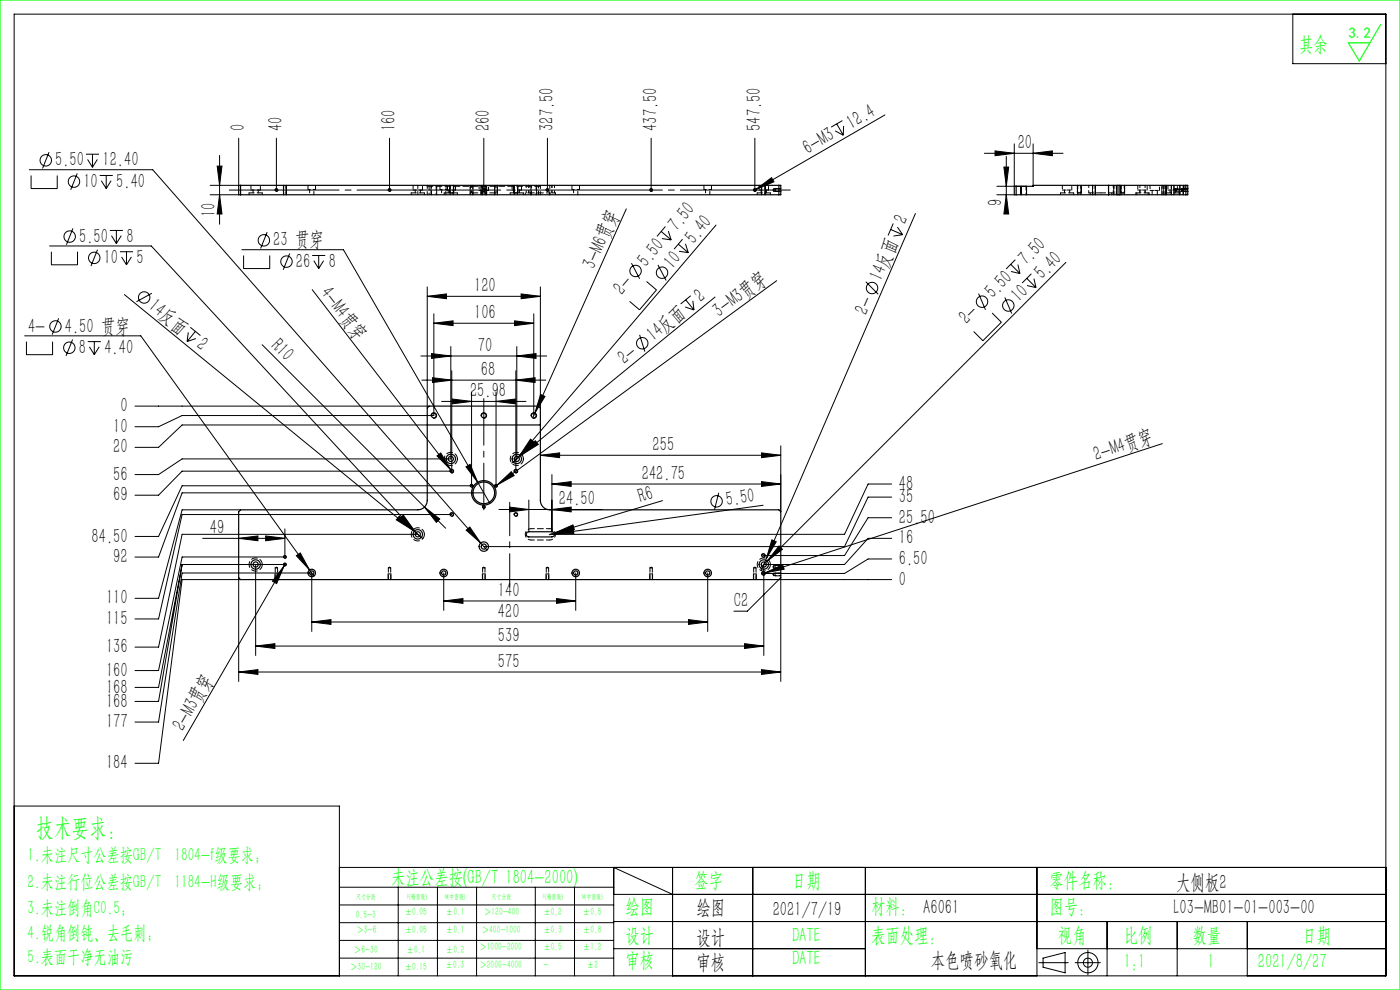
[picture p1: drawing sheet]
<svg xmlns="http://www.w3.org/2000/svg" width="297mm" height="210mm" viewBox="0 0 297 210" stroke-linecap="round" stroke-linejoin="round" font-family="sans-serif">
<g fill="none" stroke="#000" stroke-width=".21">
<path d="M3 3h291v204h-291zM274.3 3v10.5h19.7M6.2 36h26.2l69.6 79.2M6.6 37.2v2.8h5.5v-2.8M10.4 32.3l-1.4 3.4M16.4 36.8l-1.4 3.5M18.2 32.7h2.8M18.6 33.8l1 1.7M19.6 32.7v2.8M20.7 33.8l-1.1 1.7M21.1 37.2h2.8M21.5 38.3l1 1.7"/>
<path d="M22.5 37.2v2.8M23.6 38.3l-1.1 1.7M46.1 35.2h1l-.5 4.1zM46.6 33v14.6M50.6 29.3v10h-6M58.6 29.3v11M60.1 39.3v2M60.7 39.3v2M82.6 29.3v11M91.4 39.5v1.8M92.6 39.5v1.8M95.4 39.3v1.6"/>
<path d="M96.2 39.3v1.6M99.7 39.3v2M100.3 39.3v2M102 39.5v1.8M102.3 39.3v2M102.6 29.3v11M102.9 39.3v2M103.2 39.5v1.8M104.9 39.3v2M105.5 39.3v2M109 39.3v1.6M109.8 39.3v1.6"/>
<path d="M112.6 39.5v1.8M113.8 39.5v1.8M116.1 29.3v11M138.1 29.3v11M160.1 29.3v11M161.5 39.3v2M162.3 39.3v2M177.2 27.8l1.7 .9M177.5 26.3l1.4 2.4M178.7 25.6l-2.4 1.4M179 26.7l-.1 2M187.7 24.4l-27.3 15.8"/>
<path d="M208.8 32.5h16.7M211.1 32l4.1 .5-4.1 .5zM211.5 39.5h6.2M213 35.4h1l-.5 4.1zM213.5 33.2v12.1M215.2 30.5v9M216.6 39.5v1.8M217.8 39.5v1.8M219.2 32.5l4.1-.5v1zM219.2 30.5v8.8M228.6 39.3v1.6M229.4 39.3v1.6"/>
<path d="M231.8 39.3v2M232.4 39.3v2M236.3 39.3v2M236.9 39.3v2M237.8 39.3v1.6M238.6 39.3v1.6M246.5 39.3v2M246.9 39.3v2M247.3 39.3v2M247.5 39.3v2M248.5 39.3v2M249.1 39.3v2"/>
<path d="M250.3 39.3v2M251.1 39.3v2M10.5 52.2h21.6l57.2 61.9M10.9 53.4v2.8h5.5v-2.8M15.5 48.5l-1.4 3.4M20.7 53l-1.4 3.4M23.3 48.9h2.8M23.6 50l1.1 1.7M24.7 48.9v2.8M25.4 53.4h2.8M25.7 50l-1 1.7M25.8 54.5l1 1.7"/>
<path d="M26.8 53.4v2.8M27.9 54.5l-1.1 1.7M44.6 41.3h6M46.6 41.3l.5 4.1h-1zM51.3 53h21.6l31 53.8M51.7 54.2v2.8h5.5v-2.8M56.7 49.2l-1.4 3.5M58.3 40.4a.3 .3 0 0 1 .3-.4 .3 .3 0 0 1 .3 .3 .3 .3 0 0 1-.3 .3M61.5 53.8l-1.4 3.4M66.2 54.2h2.8M66.6 55.3l1 1.7M67.6 54.2v2.8"/>
<path d="M68.6 55.3l-1 1.7M82.3 40.4a.3 .3 0 0 1 .3-.4 .3 .3 0 0 1 .3 .3 .3 .3 0 0 1-.3 .3M102.3 40.4a.3 .3 0 0 1 .3-.4 .3 .3 0 0 1 .3 .3 .3 .3 0 0 1-.3 .3M115.8 40.4a.3 .3 0 0 1 .3-.4 .3 .3 0 0 1 .3 .3 .3 .3 0 0 1-.3 .3M132.9 44.3l-19.9 44.4M134 55.8l1.7 3.3M137.2 59.7l2.1 1.8-3.6 4.2-2.1-1.8M137.8 40.4a.3 .3 0 0 1 .3-.4 .3 .3 0 0 1 .3 .3 .3 .3 0 0 1-.3 .3M139.6 56.2l1.7 3.3M140.3 49.1l2.1 1.8M140.4 50.6l2 .3M141.2 48l-1.8 2.1"/>
<path d="M141.8 49l.6 1.9M143.9 51.8l2.1 1.8M144.1 53.3l1.9 .3M144.8 50.7l-1.8 2.2M145.4 51.7l.6 1.9M151.9 47.7l-42.9 50.4M159.8 40.4a.3 .3 0 0 1 .3-.4 .3 .3 0 0 1 .3 .3 .3 .3 0 0 1-.3 .3M160.4 40.2l3.3-2.5 .5 .9zM160.4 40.2l-.5 .3M164.4 40h1.2M164.4 40.6h1.2M164.8 59.5l-59.3 43.4"/>
<path d="M183.7 59.8l2.6 2.6M188.9 48.7l2.6 1.1M189.5 47.4l-1.1 2.6M190.4 48.2l1.1 1.6M191.5 49.8l-1.9 .3M194.2 45.3l-31.6 73.2M211.5 41.3h3.7M213.5 41.3l.5 4.1h-1zM214.4 56.1l2 1.9M214.5 57.6l1.9 .4M215.4 55.1l-2 1.9M215.9 56.1l.5 1.9"/>
<path d="M217.8 59l2 2M218.8 58.1l-2 1.9M219.3 59.1l.5 1.9M226.1 55.7l-64.8 64.8M249 40.4a.3 .3 0 0 1 .2-.4 .3 .3 0 0 1 .4 .3 .3 .3 0 0 1-.4 .3M250.6 40.4a.3 .3 0 0 1 .2-.4 .3 .3 0 0 1 .4 .3 .3 .3 0 0 1-.4 .3M250.8 40h1.2M250.8 40.6h1.2M5.2 71.2h24.7l35.8 49.7M5.6 72.5v2.7h5.6v-2.7M12.5 67.5l-1.4 3.5M15.4 72l-1.4 3.5"/>
<path d="M18.6 72.5h2.8M19 73.6l1 1.6M20 72.5v2.7M21 73.6l-1 1.6M26.4 62.5l63.3 51.7M32.2 62.2l-3.2 1.8M39.9 70.5l-.2 1.9M40.4 69.4l2.1 1.8M41.4 70.3l-1.7 2.1M41.6 71.8l-1.9 .6M55.6 73.1l38.9 38.9M66.2 61.4l29.4 38.2"/>
<path d="M89.3 75.5h26.7M90.6 62.9l4.1-.6v1.1zM90.6 60.9v25.6M90.6 62.9h24M91.6 75l4 .5-4 .5zM92 68.6l4.1-.5v1zM92 66.6v21.5h-53.4l-5 2.4h-5M92 68.6h21.2M95.6 73.5v23.8h-57l-5 3.4h-5M95.8 78.6v21.3h-57.2l-5 5.1h-5M109.2 68.1l4 .5-4 .5zM109.4 78.6v21.3"/>
<path d="M109.6 75.5l4.1-.5v1zM109.6 73.5v23.8M110.6 62.3l4 .6-4 .5zM113.2 66.6v21.5M114.6 60.9v25.6M135.7 71l1.1 3.6M145.4 65.1l1.8 .6M145.5 63.6l1.7 2.1M146.5 62.7l-2.1 1.8M147 63.8l.2 1.9M151.7 63l-43.1 35.2M207.6 62.3l1.5 3.4"/>
<path d="M210.5 66.4l1.9 2-3.9 3.9-1.9-2M213.2 63.1l1.4 3.4M217.9 60.6l1.9 .4M28.6 86.1h62.4M89.5 80.6h26.3M90.6 90.1h-52l-5 4.8h-5M91.5 88.3a.6 .6 0 0 1 .5-.8 .6 .6 0 0 1 .6 .7 .6 .6 0 0 1-.7 .5M91.8 80.1l4 .5-4 .5zM92.7 96.7l.8-.6 2.1 3.5zM93.7 85.2h17.9M95.6 99.6l.5 .7M96 84.6l4 .6-4 .5z"/>
<path d="M98.9 99l.8-.5 1.6 3.8zM100 83.2v19.8h-61.4l-5 10.8h-5M102.1 88.3a.6 .6 0 0 1 .5-.8 .6 .6 0 0 1 .6 .7 .6 .6 0 0 1-.7 .5M105.2 85.2l4.1-.6v1.1zM105.2 83.2v19.8M109.4 80.6l4.1-.5v1zM112.5 93.1l.8 .7-3 2.8zM112.7 88.3a.6 .6 0 0 1 .5-.8 .6 .6 0 0 1 .6 .7 .6 .6 0 0 1-.7 .5M113.6 93.5l.6 .8-3.5 2.2zM114.6 96.6l4.1-.5v1zM114.6 96.6h51M114.7 83.7l.9 .4-2.1 3.5z"/>
<path d="M161.6 96.1l4 .5-4 .5zM165.6 94.6v13.9M246.6 94.1l-84.3 27.4M38.6 119.7l-5 26.1h-5M38.6 119.7h21.8M38.6 119.7l-5 29.1h-5M43 114.2h17.4M50.6 114.2l4.1-.5v1zM51 108.1h-12.4l-5 18.8h-5M54.2 119.7v19.3M56.4 113.7l4 .5-4 .5zM60.1 118.2a.3 .3 0 0 1 .3-.4 .3 .3 0 0 1 .3 .4 .3 .3 0 0 1-.3 .2"/>
<path d="M60.1 119.8a.3 .3 0 0 1 .3-.4 .3 .3 0 0 1 .3 .4 .3 .3 0 0 1-.3 .2M60.4 112.2v5.9h-21.8l-5 24.1h-5M60.6 119.5l-.3 .5M62.9 117.9l.8-.6 2 3.6zM84.7 109.5l2.9 3-3.5-2.2zM84.8 110l.8-.7 2.4 3.3zM88.6 113.3h-50l-5 24h-5M90 107.6l3.3 2.5-.7 .7zM95.4 109.2a.4 .4 0 0 1 .4-.5 .4 .4 0 0 1 .4 .5 .4 .4 0 0 1-.5 .3M95.4 100a.4 .4 0 0 1 .4-.5 .4 .4 0 0 1 .4 .5 .4 .4 0 0 1-.5 .3M95.8 109.1h-57.2l-5 22.2h-5M98.9 112.5l.8-.7 2.3 3.4z"/>
<path d="M99.7 103.1a.3 .3 0 0 1 .3-.4 .3 .3 0 0 1 .3 .4 .3 .3 0 0 1-.3 .2M102 115.2l1.3 1.5M102.3 107.6a.3 .3 0 0 1 .3-.4 .3 .3 0 0 1 .3 .4 .3 .3 0 0 1-.3 .2M102.6 104.5h-64l-5 13.7h-5M104.9 103.1a.3 .3 0 0 1 .3-.4 .3 .3 0 0 1 .3 .4 .3 .3 0 0 1-.3 .2M105.5 102.9l3-2.8 .6 .8zM105.5 102.9l-.5 .3M105.8 108.1h22M108.1 107.6l4.1 .5-4.1 .5zM109 100a.4 .4 0 0 1 .4-.5 .4 .4 0 0 1 .4 .5 .4 .4 0 0 1-.5 .3M109 109.2a.4 .4 0 0 1 .4-.5 .4 .4 0 0 1 .4 .5 .4 .4 0 0 1-.5 .3M112.2 106.1v6.7"/>
<path d="M117.1 102.7l4.1-.5v1zM117.1 108.1l4.1-.5v1zM117.1 102.7h48.5M117.1 100.7v12.1M117.6 113.3l4-1.1 .1 1zM117.8 113l3.7-1.7 .3 1zM140.5 106.2l-23.9 7.1M152.5 104.5l-.9 3.7M161.5 117.9a.4 .4 0 0 1 .4-.5 .4 .4 0 0 1 .4 .5 .4 .4 0 0 1-.5 .3M161.6 102.2l4 .5-4 .5zM161.9 107.2l-45.4 6.2M162.6 118.5l-1.1 2.5"/>
<path d="M163.7 114.5l1 .4-2.1 3.6zM164.4 119.9h1.2M165.3 115.8l.7 .7-3.3 2.5zM189.2 102.7h-5l-5 10.6h-62.1M189.2 114.2h-5l-5 5.5h-17.2v19.3M189.2 118.6h-5l-5 3h-17.3M189.2 109.8h-5l-5 8h-17.3M189.2 105.4h-5l-5 10.5h-76.6M50.6 122.5v22M51 122.9h-12.4l-5 39h-5M54.2 137l4.1-.5v1.1zM54.2 137h107.8"/>
<path d="M58.3 121.7v1.2M58.9 121.7v1.2M60.3 120l-1.6 3.8-.9-.5zM60.3 120l-21.4 37.1M65.7 120.9l.9 1.3M66.1 131.9l4.1-.5v1zM66.1 133.9v-12.4h-27.5l-5 31.7h-5M66.1 131.9h84M82.3 121.7v1.2M82.9 121.7v1.2M94.1 127.5l4.1-.5v1zM94.1 121.5v8"/>
<path d="M94.1 127.5h28M102.3 121.7v1.2M102.9 121.7v1.2M115.8 121.7v1.2M116.4 121.7v1.2M118.1 127l4 .5-4 .5zM122.1 121.5v8M137.8 121.7v1.2M138.4 121.7v1.2M146.1 131.4l4 .5-4 .5zM150.1 121.5v12.4M158 136.5l4 .5-4 .6z"/>
<path d="M159.8 121.7v1.2M160.4 121.7v1.2M162.3 121.5l3.7-1.7 .4 .9zM162.3 121.5l-.8 .2a.4 .4 0 0 1 .4-.5 .4 .4 0 0 1 .4 .5 .4 .4 0 0 1-.5 .3M164.4 121.5h1.2M164.4 122.1h1.2M164.4 120.5h1.2M165.6 122.5v22M189.2 122.9h-24l-6.7 6.7h-2.8M50.6 142.5l4.1-.5v1.1zM50.6 142.5h115M161.6 142l4 .5-4 .6z"/>
<path d="M3 171h69v36M72 184h222M72 188.2h58.2M72 192h58.2M72 195.7h58.2M72 199.5h58.2M84.5 188.2v18.8M92.8 188.2v18.8M101.1 188.2v18.8M113.6 188.2v18.8M121.9 188.2v18.8M130.2 189.7h163.8"/>
<path d="M130.2 195.5h163.8M142.7 189.7l-12.5-5.7v23M142.7 184v23M159.7 184v23M183.6 184v23M220 184v23M234.9 195.5v11.5M249.7 195.5v11.5M264.6 195.5v11.5M72 203.2h58.2M130.2 201.2h53.4M220 201.2h74"/>
<path d="M220.4 204.2h6.2M221.3 203.2l4.7-1.1v4.3l-4.7-1.2zM228.1 204.2h5.3M230.8 201.5v5.3"/>
<circle cx="9.7" cy="34" r="1.21"/>
<circle cx="15.7" cy="38.5" r="1.21"/>
<circle cx="14.8" cy="50.2" r="1.21"/>
<circle cx="20" cy="54.7" r="1.21"/>
<circle cx="56" cy="51" r="1.21"/>
<circle cx="60.8" cy="55.5" r="1.21"/>
<circle cx="134.8" cy="57.5" r="1.21"/>
<circle cx="140.4" cy="57.8" r="1.21"/>
<circle cx="11.8" cy="69.2" r="1.21"/>
<circle cx="14.7" cy="73.8" r="1.21"/>
<circle cx="30.6" cy="63.1" r="1.21"/>
<circle cx="136.2" cy="72.8" r="1.21"/>
<circle cx="185" cy="61.1" r="1.21"/>
<circle cx="208.3" cy="64" r="1.21"/>
<circle cx="213.9" cy="64.8" r="1.21"/>
<circle cx="152" cy="106.3" r="1.21"/>
<circle cx="230.8" cy="204.2" r="2.15"/>
<circle cx="230.8" cy="204.2" r=".96"/>
</g>
<path d="M108.1 124.5v-18" fill="none" stroke="#000" stroke-width=".21" stroke-dasharray="30.5 1.3 1.3 1.3" stroke-dashoffset="23.4"/>
<path d="M102.6 84.5v23.6" fill="none" stroke="#000" stroke-width=".21" stroke-dasharray="30.5 1.3 1.3 1.3" stroke-dashoffset="20.6"/>
<path d="M167.6 40.3h-119" fill="none" stroke="#000" stroke-width=".21" stroke-dasharray="30.5 1.3 1.3 1.3" stroke-dashoffset="7.2"/>
<path d="M0 0h297v210h-297zM292.9 5.2l-4.5 7.7-2.4-3.8h4.6" fill="none" stroke="#0f0" stroke-width=".25"/>
<g fill="none" stroke="#000" stroke-width=".21" stroke-dasharray="1.3 .6">
<path d="M52.8 40.9v.4M53.7 40.3v.6M54.8 40.9v-.6M55.6 41.3v-.4M87.2 40.9v.4M88.1 40.3v.6M89.2 40.9v-.6M90 41.3v-.4M94.2 40.9v.4M95.1 40.3v.6M96.2 40.9v-.6M97 41.3v-.4"/>
<path d="M100.3 40.9v.4M104.9 41.3v-.4M108.2 40.9v.4M109.1 40.3v.6M110.2 40.9v-.6M111 41.3v-.4M111.4 40.9v.4M112.6 40.9v.4M116.6 40.9v.4M117.8 41.3v-.4M160.6 40.9v.4M161.5 40.3v.6"/>
<path d="M162.6 40.9v-.6M163.4 41.3v-.4M164 40.3l.1 .3M164.1 40.1v.5M164.1 40.1l-.1 .2M164.4 40v.6M225 40.9v.4M225.8 40.3v.6M226.9 40.9v-.6M227.8 41.3v-.4M231.3 40.9v.4M235.9 41.3v-.4"/>
<path d="M241 40.9v.4M241.2 40.9v.4M241.8 40.3v.6M242.9 40.9v-.6M243.6 40.9v.4M243.8 41.3v-.4M247.4 40.9v.4M248.2 40.3v.6M249.3 40.9v-.6M249.3 40.3l.2 .3M249.5 40.1v.5M249.5 40.1l-.2 .2"/>
<path d="M250.2 41.3v-.4M250.8 40v.6M164.1 120v.2M164.1 120l-.1 .2M164.4 119.9v.6M58.6 120.3l-.2 .2M58.9 120.5h-.5M58.9 120.5l-.3-.2M58.9 121.7h-.6M82.6 120.3l-.2 .2M82.9 120.5h-.5M82.9 120.5l-.3-.2"/>
<path d="M82.9 121.7h-.6M102.6 120.3l-.2 .2M102.9 120.5h-.5M102.9 120.5l-.3-.2M102.9 121.7h-.6M116.1 120.3l-.2 .2M116.4 120.5h-.5M116.4 120.5l-.3-.2M116.4 121.7h-.6M138.1 120.3l-.2 .2M138.4 120.5h-.5M138.4 120.5l-.3-.2"/>
<path d="M138.4 121.7h-.6M160.1 120.3l-.2 .2M160.4 120.5h-.5M160.4 120.5l-.3-.2M160.4 121.7h-.6M164 120.2l.1 .3M164 121.8l.1 .3M164.1 120.2v.3M164.1 121.8v.3M164.1 121.6v.2M164.1 121.6l-.1 .2M164.4 121.5v.6"/>
</g>
<g fill="none" stroke="#000" stroke-width=".21" stroke-dasharray="1.3 .6" stroke-dashoffset=".4">
<path d="M65.3 39.3v.9M93.3 39.3v.9M121.3 39.3v.9M149.3 39.3v.9M66.9 40.2v-.9M94.9 40.2v-.9M95.4 40.9h.8M109 40.9h.8M122.9 40.2v-.9M150.9 40.2v-.9M228.6 40.9h.8M237.8 40.9h.8"/>
<path d="M249.8 40.2h.8M250.6 40.2h.8M251.4 40.2v-.9"/>
</g>
<g fill="#000">
<path d="M160.4 40.2l3.3-2.5 .5 .9zM92.7 96.7l.8-.6 2.1 3.5zM112.5 93.1l.8 .7-3 2.8zM113.6 93.5l.6 .8-3.5 2.2zM114.7 83.7l.9 .4-2.1 3.5zM84.7 109.5l2.9 3-3.5-2.2zM90 107.6l3.3 2.5-.7 .7zM105.5 102.9l3-2.8 .6 .8zM117.6 113.3l4-1.1 .1 1zM117.8 113l3.7-1.7 .3 1zM163.7 114.5l1 .4-2.1 3.6zM165.3 115.8l.7 .7-3.3 2.5z"/>
<path d="M60.3 120l-1.6 3.8-.9-.5zM162.3 121.5l3.7-1.7 .4 .9z"/>
<path d="M46.1 35.2h1l-.5 4.1zM46.6 41.3l.5 4.1h-1zM213 35.4h1l-.5 4.1zM213.5 41.3l.5 4.1h-1z"/>
<path d="M211.1 32l4.1 .5-4.1 .5zM219.2 32.5l4.1-.5v1zM90.6 62.9l4.1-.6v1.1zM110.6 62.3l4 .6-4 .5zM91.8 80.1l4 .5-4 .5zM109.4 80.6l4.1-.5v1zM114.6 96.6l4.1-.5v1zM161.6 96.1l4 .5-4 .5z"/>
<path d="M66.1 131.9l4.1-.5v1zM146.1 131.4l4 .5-4 .5z"/>
<path d="M50.6 142.5l4.1-.5v1.1zM161.6 142l4 .5-4 .6zM94.1 127.5l4.1-.5v1zM118.1 127l4 .5-4 .5zM54.2 137l4.1-.5v1.1zM158 136.5l4 .5-4 .6zM91.6 75l4 .5-4 .5zM109.6 75.5l4.1-.5v1zM92 68.6l4.1-.5v1zM109.2 68.1l4 .5-4 .5zM50.6 114.2l4.1-.5v1zM56.4 113.7l4 .5-4 .5zM117.1 102.7l4.1-.5v1zM161.6 102.2l4 .5-4 .5zM108.1 107.6l4.1 .5-4.1 .5zM117.1 108.1l4.1-.5v1zM98.9 112.5l3.1 2.7-2.3-3.4zM84.8 110l3.2 2.6-2.4-3.3zM98.9 99l2.4 3.3-1.6-3.8zM96 84.6l4 .6-4 .5zM105.2 85.2l4.1-.6v1.1zM62.9 117.9l2.8 3-2-3.6z"/>
</g>
<g fill="none" stroke="#000" stroke-width=".25">
<path d="M50.6 39.3h115v2h-115zM51 39.3v2M165.2 39.3v2M215.6 39.5v1.8M235.2 39.3h2M235.2 39.3h-16v.2h-4v1.8h20M235.2 39.3v2M237.2 39.3h14.8v2h-14.8M237.2 39.3v2M237.6 39.3v2M251.6 39.3v2M235.2 41.3h2"/>
<path d="M90.6 90.1h24M51 108.1h37.6a2 2 0 0 0 2-2v-19.6l.4-.4h23.2l.4 .4v19.6a2 2 0 0 0 2 2h48.6l.4 .4v14l-.4 .4h-114.2l-.4-.4v-14zM111.8 113l.4-.2h4.9a.55 .55 0 0 1 .5 .5 .55 .55 0 0 1-.5 .6h-4.9a.55 .55 0 0 1-.5-.3 .55 .55 0 0 1 .1-.6z"/>
<circle cx="58.6" cy="40.3" r=".25"/>
<circle cx="82.6" cy="40.3" r=".25"/>
<circle cx="102.6" cy="40.3" r=".25"/>
<circle cx="116.1" cy="40.3" r=".25"/>
<circle cx="138.1" cy="40.3" r=".25"/>
<circle cx="160.1" cy="40.3" r=".25"/>
<circle cx="92" cy="88.1" r=".5"/>
<circle cx="95.6" cy="97.3" r="1"/>
<circle cx="95.6" cy="97.3" r=".55"/>
<circle cx="95.8" cy="99.9" r=".33"/>
<circle cx="102.6" cy="88.1" r=".5"/>
<circle cx="109.4" cy="99.9" r=".33"/>
<circle cx="109.6" cy="97.3" r="1"/>
<circle cx="109.6" cy="97.3" r=".55"/>
<circle cx="113.2" cy="88.1" r=".5"/>
<circle cx="54.2" cy="119.7" r=".55"/>
<circle cx="54.2" cy="119.7" r="1"/>
<circle cx="60.4" cy="119.7" r=".25"/>
<circle cx="60.4" cy="118.1" r=".25"/>
<circle cx="88.6" cy="113.3" r="1"/>
<circle cx="88.6" cy="113.3" r=".55"/>
<circle cx="95.8" cy="109.1" r=".33"/>
<circle cx="100" cy="103" r=".25"/>
<circle cx="102.6" cy="104.5" r="2.3"/>
<circle cx="102.6" cy="107.5" r=".25"/>
<circle cx="102.6" cy="115.9" r="1"/>
<circle cx="102.6" cy="104.5" r="2.6"/>
<circle cx="102.6" cy="115.9" r=".55"/>
<circle cx="105.2" cy="103" r=".25"/>
<circle cx="109.4" cy="109.1" r=".33"/>
<circle cx="161.9" cy="117.8" r=".33"/>
<circle cx="162" cy="119.7" r="1"/>
<circle cx="162" cy="119.7" r=".55"/>
<circle cx="66.1" cy="121.5" r=".45"/>
<circle cx="66.1" cy="121.5" r=".8"/>
<circle cx="94.1" cy="121.5" r=".8"/>
<circle cx="94.1" cy="121.5" r=".45"/>
<circle cx="122.1" cy="121.5" r=".45"/>
<circle cx="122.1" cy="121.5" r=".8"/>
<circle cx="150.1" cy="121.5" r=".45"/>
<circle cx="150.1" cy="121.5" r=".8"/>
<circle cx="161.9" cy="121.6" r=".33"/>
</g>
<g fill="none" stroke="#000" stroke-width=".21" stroke-dasharray="1.3 .6" stroke-dashoffset=".8">
<path d="M100 39.3v1.6M111.6 39.3v1.6M112.2 39.3v1.6M117.1 39.3v1.6M231 39.3v1.6M241.8 39.3v1.6M65.3 40.2h1.6M93.3 40.2h1.6M105.2 40.9v-1.6M112.2 40.9v-1.6M117.1 40.9v-1.6M117.6 40.9v-1.6"/>
<path d="M121.3 40.2h1.6M149.3 40.2h1.6M164.1 40.6h1.5M165.6 40.1h-1.5M236.2 40.9v-1.6M242.9 40.9v-1.6M249.3 40.1a.25 .25 0 0 1 .2 .3 .25 .25 0 0 1-.4 .1 .25 .25 0 0 1 .1-.4h.1M250.9 40.1a.25 .25 0 0 1 .2 .3 .25 .25 0 0 1-.4 .1 .25 .25 0 0 1 .1-.4h.1M165.6 120h-1.5M164.1 120.5h1.5M164.1 122.1h1.5M165.6 121.6h-1.5"/>
</g>
<path d="M55.6 40.9h-2.8M90 40.9h-2.8M97 40.9h-2.8M111 40.9h-2.8M163.4 40.9h-2.8M227.8 40.9h-2.8M243.8 40.9h-2.8M250.2 40.9h-2.8" fill="none" stroke="#000" stroke-width=".21" stroke-dasharray="1.3 .6" stroke-dashoffset=".2"/>
<g fill="none" stroke="#000" stroke-width=".21" stroke-dasharray="1.3 .6" stroke-dashoffset=".6">
<path d="M60.2 39.3v2M88.6 39.3v2M95.5 39.3v2M99.8 39.3v2M102.4 39.3v2M105 39.3v2M109.1 39.3v2M114.6 39.3v2M161.6 39.3v2M228.6 39.3v2M231.8 39.3v2M235.2 39.3v2"/>
<path d="M236.3 39.3v2M237.8 39.3v2M246.5 39.3v2M246.9 39.3v2M248.5 39.3v2M250.3 39.3v2M53.2 40.3h2M60.7 41.3v-2M65.7 40.2v1.1M66.6 41.3v-1.1M87.6 40.3h2M90.6 41.3v-2"/>
<path d="M93.7 40.2v1.1M94.6 41.3v-1.1M94.6 40.3h2M96.2 41.3v-2M100.3 41.3v-2M101.6 40.4h2M102.9 41.3v-2M105.5 41.3v-2M108.6 40.3h2M109.8 41.3v-2M112.6 40.9h-1.2M116.6 41.3v-2"/>
<path d="M117.8 40.9h-1.2M121.7 40.2v1.1M122.6 41.3v-1.1M149.7 40.2v1.1M150.6 41.3v-1.1M161 40.3h2M162.3 41.3v-2M229.3 41.3v-2M232.3 41.3v-2M236.8 41.3v-2M238.5 41.3v-2M247.2 41.3v-2"/>
<path d="M247.4 41.3v-2M249 41.3v-2M250.1 40.2v1.1M251 41.3v-2M251 41.3v-1.1"/>
</g>
<g fill="none" stroke="#000" stroke-width=".21" stroke-dasharray="1.3 .6" stroke-dashoffset=".5">
<path d="M53.2 39.3v1M87.6 39.3v1M94.6 39.3v1M101.6 39.3v1.1M108.6 39.3v1M161 39.3v1M225.4 39.3v1M241.4 39.3v1M244 39.3v1.1M247.8 39.3v1M55.2 40.3v-1M89.6 40.3v-1"/>
<path d="M96.6 40.3v-1M102.1 40.4v.9M103.2 41.3v-.9M103.6 40.4v-1.1M110.6 40.3v-1M116.6 40.9h-4M163 40.3v-1M225.4 40.3h1M226.4 40.3h1M227.4 40.3v-1M241.4 40.3h1M242.4 40.3h1"/>
<path d="M243.4 40.3v-1M244 40.4h1M244.4 40.4v.9M245 40.4h1M245.5 41.3v-.9M246 40.4v-1.1M247.8 40.3h1M248.8 40.3h1M249.8 40.3v-1M112.6 112.1h4M116.6 114.5h-4"/>
</g>
<path d="M100 40.9h5.2" fill="none" stroke="#000" stroke-width=".21" stroke-dasharray="1.3 .6" stroke-dashoffset="-.1"/>
<path d="M90.6 39.5h24M97 97.3a1.4 1.4 0 0 1-2 1.3 1.4 1.4 0 0 1-.2-2.3 1.4 1.4 0 0 1 2.2 .7v.3M111 97.3a1.4 1.4 0 0 1-2 1.3 1.4 1.4 0 0 1-.2-2.3 1.4 1.4 0 0 1 2.2 .7v.3M55.6 119.7a1.4 1.4 0 0 1-2 1.3 1.4 1.4 0 0 1-.2-2.4 1.4 1.4 0 0 1 2.2 .8v.3M90 113.3a1.4 1.4 0 0 1-2 1.3 1.4 1.4 0 0 1-.2-2.3 1.4 1.4 0 0 1 2.2 .7v.3M163.4 119.7a1.4 1.4 0 0 1-2 1.3 1.4 1.4 0 0 1-.2-2.3 1.4 1.4 0 0 1 2.2 .7v.3" fill="none" stroke="#000" stroke-width=".21" stroke-dasharray="1.3 .6" stroke-dashoffset=".1"/>
<path d="M91.5 39.5v1.8M102.1 39.5v1.8M112.7 39.5v1.8M114.2 39.5v1.8M216.7 39.5v1.8M91 41.3v-1.8M92.5 41.3v-1.8M103.1 41.3v-1.8M113.7 41.3v-1.8M217.7 41.3v-1.8" fill="none" stroke="#000" stroke-width=".21" stroke-dasharray="1.3 .6" stroke-dashoffset=".9"/>
<g fill="none" stroke="#000" stroke-width=".21" stroke-dasharray="1.3 .6" stroke-dashoffset=".3">
<path d="M231 40.9h2.6M233.6 40.9h2.6M249.5 40.6h2.5M252 40.1h-2.5M58.4 120.5v2.4M58.9 122.9v-2.4M82.4 120.5v2.4M82.9 122.9v-2.4M102.4 120.5v2.4M102.9 122.9v-2.4M115.9 120.5v2.4M116.4 122.9v-2.4"/>
<path d="M137.9 120.5v2.4M138.4 122.9v-2.4M159.9 120.5v2.4M160.4 122.9v-2.4"/>
</g>
<path d="M112.6 114.5a1.2 1.2 0 0 1-1.2-1.2 1.2 1.2 0 0 1 1.2-1.2M116.6 112.1a1.2 1.2 0 0 1 1.2 1.2 1.2 1.2 0 0 1-1.2 1.2" fill="none" stroke="#000" stroke-width=".21" stroke-dasharray="1.3 .6" stroke-dashoffset=".7"/>
<text font-size="5.4" fill="#0f0" x="7.7" y="177.2">技术要求：</text>
<g font-size="4.4" fill="#0f0">
<text x="275.6" y="10.8">其余</text>
<text x="83" y="187.5">未注公差按(GB/T 1804-2000)</text>
<text x="147.3" y="188">签字</text>
<text x="168" y="188">日期</text>
<text x="222.6" y="188">零件名称：</text>
<text x="132.7" y="193.6">绘图</text>
<text x="184.8" y="193.6">材料： A6061</text>
<text x="222.6" y="193.6">图号：</text>
<text x="132.7" y="199.8">设计</text>
<text x="168" y="199.8">DATE</text>
<text x="184.8" y="199.8">表面处理：</text>
<text x="224.4" y="199.8">视角</text>
<text x="238.4" y="199.8">比例</text>
<text x="253" y="199.8">数量</text>
<text x="276.3" y="199.8">日期</text>
<text x="132.7" y="205.1">审核</text>
<text x="168" y="204.6">DATE</text>
<text x="238.4" y="205.3">1:1</text>
<text x="256.2" y="205.3">1</text>
<text x="266.9" y="205.3">2021/8/27</text>
</g>
<g font-size="4.4">
<text x="51.9" y="27.8" transform="rotate(-90 51.9 27.8)">0</text>
<text x="59.9" y="27.8" transform="rotate(-90 59.9 27.8)">40</text>
<text x="83.9" y="27.8" transform="rotate(-90 83.9 27.8)">160</text>
<text x="103.9" y="27.8" transform="rotate(-90 103.9 27.8)">260</text>
<text x="117.4" y="27.8" transform="rotate(-90 117.4 27.8)">327.50</text>
<text x="139.4" y="27.8" transform="rotate(-90 139.4 27.8)">437.50</text>
<text x="161.4" y="27.8" transform="rotate(-90 161.4 27.8)">547.50</text>
<text x="180.7" y="27.5" transform="rotate(-30 180.7 27.5)">12.4</text>
<text x="11.7" y="35.3">5.50</text>
<text x="21.7" y="35.3">12.40</text>
<text x="171.3" y="32.8" transform="rotate(-30 171.3 32.8)">6-M3</text>
<text x="215.9" y="31.6">20</text>
<text x="17.7" y="39.8">10</text>
<text x="24.7" y="39.8">5.40</text>
<text x="45.7" y="46" transform="rotate(-90 45.7 46)">10</text>
<text x="192.2" y="47.8" transform="rotate(-67 192.2 47.8)">2</text>
<text x="212.6" y="43.8" transform="rotate(-90 212.6 43.8)">9</text>
<text x="16.8" y="51.5">5.50</text>
<text x="26.8" y="51.5">8</text>
<text x="58" y="52.3">23 贯穿</text>
<text x="143.6" y="49.2" transform="rotate(-50 143.6 49.2)">7.50</text>
<text x="147.3" y="51.9" transform="rotate(-50 147.3 51.9)">5.40</text>
<text x="22" y="56">10</text>
<text x="29" y="56">5</text>
<text x="62.8" y="56.8">26</text>
<text x="69.7" y="56.8">8</text>
<text x="126.1" y="57.2" transform="rotate(-66 126.1 57.2)">3-M6贯穿</text>
<text x="137.1" y="56.8" transform="rotate(-50 137.1 56.8)">5.50</text>
<text x="142.7" y="57.2" transform="rotate(-50 142.7 57.2)">10</text>
<text x="187" y="59.8" transform="rotate(-67 187 59.8)">14反面</text>
<text x="217.8" y="56.4" transform="rotate(-45 217.8 56.4)">7.50</text>
<text x="221.2" y="59.4" transform="rotate(-45 221.2 59.4)">5.40</text>
<text x="31.3" y="65.4" transform="rotate(39 31.3 65.4)">14反面</text>
<text x="67.9" y="62.1" transform="rotate(52 67.9 62.1)">4-M4贯穿</text>
<text x="100.6" y="62">120</text>
<text x="132.1" y="62.7" transform="rotate(-50 132.1 62.7)">2-</text>
<text x="148.8" y="64.3" transform="rotate(-39 148.8 64.3)">2</text>
<text x="210.7" y="63.5" transform="rotate(-45 210.7 63.5)">5.50</text>
<text x="216.2" y="64.3" transform="rotate(-45 216.2 64.3)">10</text>
<text x="6" y="70.6">4-</text>
<text x="13.8" y="70.6">4.50 贯穿</text>
<text x="100.6" y="67.7">106</text>
<text x="152.5" y="67.4" transform="rotate(-36 152.5 67.4)">3-M3贯穿</text>
<text x="183.9" y="66.9" transform="rotate(-67 183.9 66.9)">2-</text>
<text x="205.1" y="69" transform="rotate(-45 205.1 69)">2-</text>
<text x="16.7" y="75.1">8</text>
<text x="22.1" y="75.1">4.40</text>
<text x="41.4" y="73.7" transform="rotate(39 41.4 73.7)">2</text>
<text x="57.3" y="73.6" transform="rotate(45 57.3 73.6)">R10</text>
<text x="101.4" y="74.6">70</text>
<text x="132.6" y="77.5" transform="rotate(-39 132.6 77.5)">2-</text>
<text x="138.6" y="72.6" transform="rotate(-39 138.6 72.6)">14反面</text>
<text x="102" y="79.8">68</text>
<text x="25.6" y="87.4">0</text>
<text x="99.7" y="84.3">25.98</text>
<text x="24" y="91.8">10</text>
<text x="138.5" y="95.7">255</text>
<text x="24" y="96.2">20</text>
<text x="24" y="102">56</text>
<text x="136.1" y="101.8">242.75</text>
<text x="232.5" y="97.8" transform="rotate(-18 232.5 97.8)">2-M4贯穿</text>
<text x="24" y="106.3">69</text>
<text x="118.6" y="107.2">24.50</text>
<text x="135.9" y="106.7" transform="rotate(-17 135.9 106.7)">R6</text>
<text x="154.2" y="107.4" transform="rotate(-8 154.2 107.4)">5.50</text>
<text x="190.7" y="104">48</text>
<text x="190.7" y="106.7">35</text>
<text x="44.5" y="113.3">49</text>
<text x="190.7" y="111.1">25.50</text>
<text x="19.4" y="115.1">84.50</text>
<text x="24" y="119.5">92</text>
<text x="190.7" y="115.5">16</text>
<text x="190.7" y="119.9">6.50</text>
<text x="190.7" y="124.2">0</text>
<text x="22.5" y="128.2">110</text>
<text x="105.6" y="126.6">140</text>
<text x="105.6" y="131.1">420</text>
<text x="155.7" y="128.8">C2</text>
<text x="22.5" y="132.6">115</text>
<text x="105.6" y="136.2">539</text>
<text x="22.5" y="138.6">136</text>
<text x="22.5" y="143.5">160</text>
<text x="105.6" y="141.7">575</text>
<text x="22.5" y="147.1">168</text>
<text x="22.5" y="150.1">168</text>
<text x="22.5" y="154.5">177</text>
<text x="38.9" y="155.3" transform="rotate(-60 38.9 155.3)">2-M3贯穿</text>
<text x="22.5" y="163.2">184</text>
<text x="249.5" y="188.6">大侧板2</text>
<text x="147.8" y="194">绘图</text>
<text x="163.9" y="194.3">2021/7/19</text>
<text x="249" y="194">L03-MB01-01-003-00</text>
<text x="147.8" y="200.2">设计</text>
<text x="147.8" y="205.5">审核</text>
<text x="197.5" y="205">本色喷砂氧化</text>
</g>
<g font-size="4" fill="#0f0">
<text x="5.9" y="182.6">1.未注尺寸公差按GB/T 1804-f级要求；</text>
<text x="5.9" y="188.4">2.未注行位公差按GB/T 1184-H级要求；</text>
<text x="5.9" y="193.9">3.未注倒角C0.5；</text>
<text x="5.9" y="199.2">4.锐角倒钝、去毛刺；</text>
<text x="5.9" y="204.2">5.表面干净无油污</text>
</g>
<text font-size="3.2" fill="#0f0" x="286.1" y="8">3.2</text>
<g font-size="2.3" fill="#0f0">
<text x="75.5" y="194.7">0.5-3</text>
<text x="75.6" y="198">＞3-6</text>
<text x="85.9" y="194.2">±0.05</text>
<text x="85.9" y="198">±0.05</text>
<text x="94.6" y="194.2">±0.1</text>
<text x="94.6" y="198">±0.1</text>
<text x="102.2" y="198">＞400-1000</text>
<text x="102.7" y="194.2">＞120-400</text>
<text x="115.3" y="194.2">±0.2</text>
<text x="115.3" y="198">±0.3</text>
<text x="123.7" y="194.2">±0.5</text>
<text x="123.7" y="198">±0.8</text>
<text x="75.1" y="202.2">＞6-30</text>
<text x="86.3" y="202.2">±0.1</text>
<text x="94.6" y="202.2">±0.2</text>
<text x="101.7" y="201.6">＞1000-2000</text>
<text x="115.3" y="201.6">±0.5</text>
<text x="123.7" y="201.6">±1.2</text>
<text x="74.3" y="205.8">＞30-120</text>
<text x="85.9" y="205.8">±0.15</text>
<text x="94.5" y="205.4">±0.3</text>
<text x="101.7" y="205.4">＞2000-4000</text>
<text x="115.3" y="205.4">-</text>
<text x="124.5" y="205.4">±2</text>
</g>
<g font-size="1.5" fill="#0f0">
<text x="75.5" y="190.6">尺寸分段</text>
<text x="86.4" y="190.6">F(精密级)</text>
<text x="94.4" y="190.6">M(中密级)</text>
<text x="104.3" y="190.6">尺寸分段</text>
<text x="115.2" y="190.6">F(精密级)</text>
<text x="123.5" y="190.6">M(中密级)</text>
</g>
</svg>
